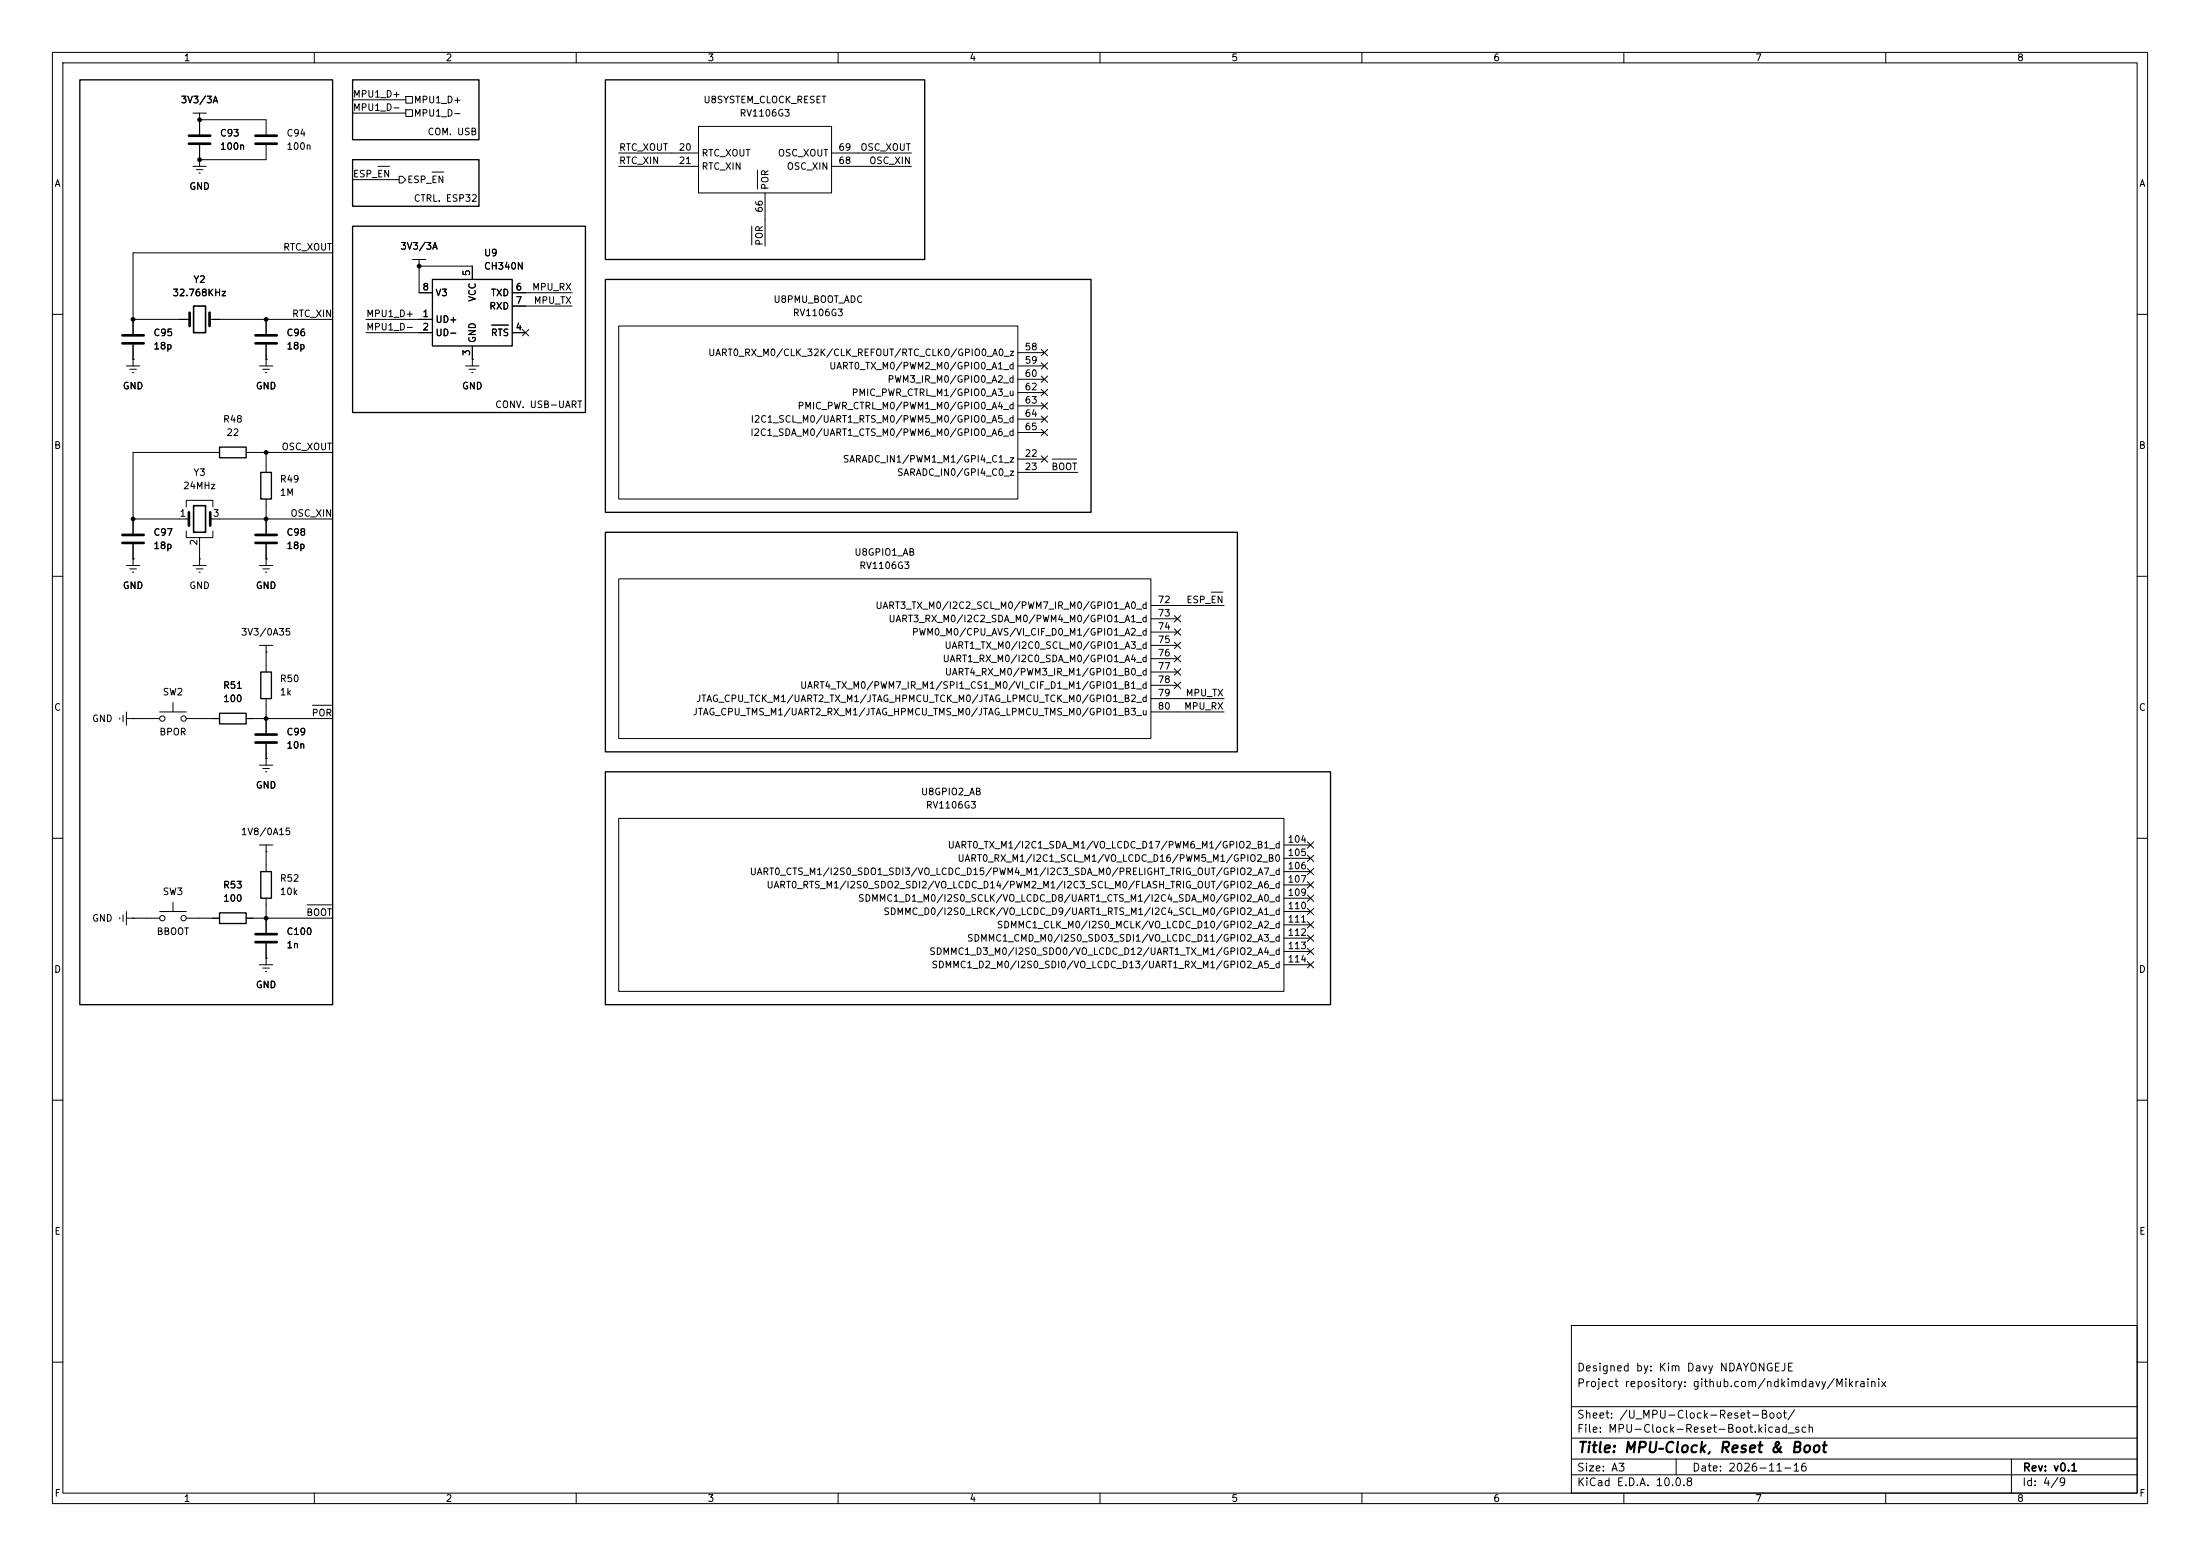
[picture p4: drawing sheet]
<svg xmlns="http://www.w3.org/2000/svg" width="420mm" height="297mm" viewBox="0 0 420 297" stroke-linecap="round" stroke-linejoin="round" font-family="sans-serif">
<g fill="none" stroke="#000" stroke-width=".19">
<path d="M10 10h400v277h-400zM12 12h396v273h-396zM60 10v2M67.3 19.1h10.2M77.5 18.4h1.2v1.3h-1.2zM110 10v2M160 10v2M210 10v2M260 10v2M310 10v2M360 10v2M36.8 31.8h2.6"/>
<path d="M36.8 21.6h2.6M37.5 32.4h1.2M38 33h.2M38.1 30.5h.1M38.1 22.9h.1M38.1 22.9h12.7v2.8M38.1 21.6v4.1M38.1 27.7v4.1M50.8 27.7v2.8h-12.7M67.3 21.6h10.2M67.3 34.3h8.9M72.1 31.7h2.3"/>
<path d="M76.2 33.7h.6l.7 .6-.7 .6h-.6zM77.5 21h1.2v1.2h-1.2zM82.5 32.8h2.2M118.1 29.2h15.2M118.1 31.8h15.2M133.3 24.1h25.4v12.7h-25.4zM144.6 32.5v3.6M146 36.8v10.2M158.7 29.2h15.3M158.7 31.8h15.3M63.5 48.3h-38.1v15.5M78.7 49.5h2.6"/>
<path d="M80 50.8h.1M80 50.8h10.2v2.5M80 49.5v6.4h2.5M97.8 55.9h11.4M97.8 58.4h11.4M143.5 43.1v3.7M10 60h2M24.1 69.9h2.6M24.8 70.5h1.2M25.3 71.1h.2M25.4 68.6h.1M25.4 61h10.8"/>
<path d="M25.4 65.8v4.1M40 61h23.5M49.5 69.9h2.6M50.2 70.5h1.2M50.7 71.1h.2M50.8 68.6h.1M50.8 61v2.8M50.8 65.8v4.1M69.8 61h12.7M69.8 63.5h12.7M88.9 69.9h2.5M89.5 70.5h1.3"/>
<path d="M90 71.1h.3M90.2 68.6h.1M90.2 66v3.9M93.9 62.1h3.2M97.8 63.5h2.5M99.7 62.9l1.2 1.2M100.9 62.9l-1.2 1.2M118.1 62.2h76.2v33.1h-76.2zM194.3 69.9h5.1M194.3 67.3h5.1M194.3 72.4h5.1M194.3 74.9h5.1"/>
<path d="M194.3 77.5h5.1M198.8 79.4l1.2 1.2M198.8 76.9l1.2 1.2M198.8 74.3l1.2 1.2M198.8 71.8l1.2 1.2M198.8 66.7l1.2 1.2M198.8 69.2l1.2 1.3M200 79.4l-1.2 1.2M200 76.9l-1.2 1.2M200 74.3l-1.2 1.2M200 71.8l-1.2 1.2M200 66.7l-1.2 1.2"/>
<path d="M200 69.2l-1.2 1.3M408 60h2M25.4 99.1h10.7M35.6 96.8v-1.3h5v1.3M40.1 99.1h23.4M41.9 86.4h-16.5v15.5M47 86.4h16.5M50.8 86.4v3.8M50.8 95.3v6.6M194.3 87.6h5.1M194.3 90.2h11.4M194.3 80h5.1"/>
<path d="M194.3 82.6h5.1M198.8 87l1.2 1.2M198.8 81.9l1.2 1.3M200 87l-1.2 1.2M200 81.9l-1.2 1.3M200.9 87.6h4.6M10 110h2M24.1 108h2.6M24.8 108.6h1.2M25.3 109.2h.2M25.4 106.7h.1M25.4 103.9v4.1"/>
<path d="M35.6 101.3v1.3h5v-1.3M36.8 108h2.6M37.5 108.6h1.2M38 109.2h.2M38.1 106.7h.1M38.1 102.6v5.4M49.5 108h2.6M50.2 108.6h1.2M50.7 109.2h.2M50.8 106.7h.1M50.8 103.9v4.1M118.1 110.5h101.6v30.5h-101.6z"/>
<path d="M219.7 115.6h14M219.7 118.1h5.1M224.2 117.5l1.2 1.2M225.4 117.5l-1.2 1.2M231.2 113h2.3M408 110h2M22.9 137v.3M23.5 136.5v1.3M24.1 137.2h6.4M24.1 135.9v2.5M25.4 137.2h.1M30.5 135.9h5.1"/>
<path d="M33 134.1v1.8M35.6 137.2h6.3M47 137.2h16.5M49.5 123.2h2.6M50.8 124.5h.1M50.8 123.2v5.1M50.8 133.4v6.6M59.7 134.6h3.6M219.7 123.2h5.1M219.7 135.9h14M219.7 120.7h5.1M219.7 125.7h5.1"/>
<path d="M219.7 128.3h5.1M219.7 130.8h5.1M219.7 133.4h14M224.2 127.7l1.2 1.2M224.2 125.1l1.2 1.2M224.2 122.6l1.2 1.2M224.2 130.2l1.2 1.2M224.2 120l1.2 1.3M225.4 127.7l-1.2 1.2M225.4 125.1l-1.2 1.2M225.4 122.6l-1.2 1.2M225.4 130.2l-1.2 1.2"/>
<path d="M225.4 120l-1.2 1.3M10 160h2M49.5 146.1h2.6M50.2 146.7h1.2M50.7 147.3h.2M50.8 144.8h.1M50.8 142v4.1M118.1 156.2h127v33h-127zM408 160h2M22.9 175.1v.3M23.5 174.6v1.3M24.1 175.3h6.4"/>
<path d="M24.1 174v2.5M25.4 175.3h.1M30.5 174h5.1M33 172.2v1.8M35.6 175.3h6.3M47 175.3h16.5M49.5 161.3h2.6M50.8 162.6h.1M50.8 161.3v5.1M50.8 171.5v6.6M58.6 172.7h4.7M245.1 161.3h5.1"/>
<path d="M245.1 174h5.1M245.1 163.8h5.1M245.1 166.4h5.1M245.1 168.9h5.1M245.1 171.5h5.1M245.1 176.5h5.1M245.1 179.1h5.1M249.6 160.7l1.2 1.2M249.6 175.9l1.2 1.2M249.6 173.4l1.2 1.2M249.6 170.8l1.2 1.3M249.6 163.2l1.2 1.2"/>
<path d="M249.6 165.8l1.2 1.2M249.6 168.3l1.2 1.2M249.6 178.5l1.2 1.2M250.8 160.7l-1.2 1.2M250.8 175.9l-1.2 1.2M250.8 173.4l-1.2 1.2M250.8 170.8l-1.2 1.3M250.8 163.2l-1.2 1.2M250.8 165.8l-1.2 1.2M250.8 168.3l-1.2 1.2M250.8 178.5l-1.2 1.2M49.5 184.2h2.6"/>
<path d="M50.2 184.8h1.2M50.7 185.4h.2M50.8 182.9h.1M50.8 180.1v4.1M245.1 184.2h5.1M245.1 181.6h5.1M249.6 181l1.2 1.2M249.6 183.5l1.2 1.3M250.8 181l-1.2 1.2M250.8 183.5l-1.2 1.3M10 210h2M408 210h2"/>
<path d="M300 253h108v32h-108zM10 260h2M300 278.5h108M300 274.5h108M300 268.5h108M320 278.5v3M384 278.5v6.5M408 260h2M60 285v2M110 285v2M160 285v2M210 285v2"/>
<path d="M260 285v2M300 281.5h108M310 285v2M360 285v2"/>
<circle cx="31" cy="137.2" r=".51"/>
<circle cx="35.1" cy="137.2" r=".51"/>
<circle cx="31" cy="175.3" r=".51"/>
<circle cx="35.1" cy="175.3" r=".51"/>
</g>
<g fill="none" stroke="#000" stroke-width=".51">
<path d="M36.1 25.9h4M36.1 27.4h4M48.8 25.9h4M48.8 27.4h4M36.2 59.7v2.5M40 59.7v2.5M23.4 64h4M23.4 65.5h4M48.8 64h4M48.8 65.5h4M36.1 97.8v2.5M40.1 97.8v2.5"/>
<path d="M23.4 102.1h4M23.4 103.6h4M48.8 102.1h4M48.8 103.6h4M48.8 140.2h4M48.8 141.7h4M48.8 178.3h4M48.8 179.8h4"/>
</g>
<g fill="none" stroke="#000" stroke-width=".25">
<path d="M15.2 15.2h48.3v176.6h-48.3zM67.3 15.2h24.1v11.5h-24.1zM115.6 15.2h60.9v34.3h-60.9zM67.3 30.5h24.1v8.9h-24.1zM67.3 43.2h44.5v35.5h-44.5zM82.5 53.3h15.3v12.7h-15.3zM115.6 53.3h92.7v44.5h-92.7zM41.9 85.3h5.1v2.1h-5.1zM49.8 90.2h2v5.1h-2zM115.6 101.6h120.6v41.9h-120.6zM41.9 136.1h5.1v2.1h-5.1zM49.8 128.3h2v5.1h-2z"/>
<path d="M115.6 147.3h138.4v44.5h-138.4zM41.9 174.2h5.1v2.1h-5.1zM49.8 166.4h2v5.1h-2z"/>
</g>
<path d="M37 58.4h2.2v5.1h-2.2zM37 96.5h2.2v5.1h-2.2z" fill="none" stroke="#000" stroke-width=".3"/>
<g fill="#000">
<circle cx="38.1" cy="30.5" r=".46"/>
<circle cx="38.1" cy="22.9" r=".46"/>
<circle cx="80" cy="50.8" r=".46"/>
<circle cx="25.4" cy="61" r=".46"/>
<circle cx="50.8" cy="61" r=".46"/>
<circle cx="25.4" cy="99.1" r=".46"/>
<circle cx="50.8" cy="86.4" r=".46"/>
<circle cx="50.8" cy="99.1" r=".46"/>
<circle cx="50.8" cy="137.2" r=".46"/>
<circle cx="50.8" cy="175.3" r=".46"/>
</g>
<text font-size="2" x="301" y="277.8">Title: MPU–Clock, Reset &amp; Boot</text>
<g font-size="1.5">
<text x="300.9" y="262.1">Designed by: Kim Davy NDAYONGEJE</text>
<text x="300.9" y="265.1">Project repository: github.com/ndkimdavy/Mikrainix</text>
<text x="300.9" y="273.8">File: MPU-Clock-Reset-Boot.kicad_sch</text>
<text x="300.9" y="271.1">Sheet: /U_MPU-Clock-Reset-Boot/</text>
<text x="300.9" y="281.2">Size: A3</text>
<text x="322.9" y="281.2">Date: 2026-11-16</text>
<text x="386" y="281.2">Rev: v0.1</text>
<text x="300.9" y="284">KiCad E.D.A. 10.0.8</text>
<text x="385.9" y="284">Id: 4/9</text>
</g>
<g font-size="1.3">
<text x="35" y="12">1</text>
<text x="85" y="12">2</text>
<text x="135" y="12">3</text>
<text x="185" y="12">4</text>
<text x="235" y="12">5</text>
<text x="285" y="12">6</text>
<text x="335" y="12">7</text>
<text x="385" y="12">8</text>
<text x="34.4" y="20">3V3/3A</text>
<text x="67.3" y="18.9">MPU1_D+</text>
<text x="67.3" y="21.5">MPU1_D-</text>
<text x="78.9" y="22.6">MPU1_D-</text>
<text x="78.9" y="20">MPU1_D+</text>
<text x="134.2" y="20">U8SYSTEM_CLOCK_RESET</text>
<text x="141.1" y="22.6">RV1106G3</text>
<text x="41.9" y="26.4">C93</text>
<text x="41.9" y="28.9">100n</text>
<text x="54.6" y="26.4">C94</text>
<text x="54.6" y="28.9">100n</text>
<text x="81.5" y="26.1">COM. USB</text>
<text x="118.1" y="29.1">RTC_XOUT</text>
<text x="129.5" y="29.1">20</text>
<text x="160" y="29.1">69</text>
<text x="164.1" y="29.1">OSC_XOUT</text>
<text x="10.3" y="36">A</text>
<text x="67.3" y="34.2">ESP_EN</text>
<text x="77.6" y="35.3">ESP_EN</text>
<text x="118.1" y="31.6">RTC_XIN</text>
<text x="129.5" y="31.6">21</text>
<text x="133.8" y="30.2">RTC_XOUT</text>
<text x="133.8" y="32.7">RTC_XIN</text>
<text x="148.4" y="30.2">OSC_XOUT</text>
<text x="150.1" y="32.7">OSC_XIN</text>
<text x="160" y="31.6">68</text>
<text x="165.8" y="31.6">OSC_XIN</text>
<text x="408.3" y="36">A</text>
<text x="36" y="36.5">GND</text>
<text x="78.9" y="38.8">CTRL. ESP32</text>
<text x="145.9" y="40.7" transform="rotate(-90 145.9 40.7)">66</text>
<text x="147" y="36.3" transform="rotate(-90 147 36.3)">POR</text>
<text x="76.3" y="48">3V3/3A</text>
<text x="145.9" y="47" transform="rotate(-90 145.9 47)">POR</text>
<text x="54" y="48.1">RTC_XOUT</text>
<text x="90" y="52.8" transform="rotate(-90 90 52.8)">5</text>
<text x="92.3" y="49.2">U9</text>
<text x="92.3" y="51.8">CH340N</text>
<text x="32.8" y="56.8">32.768KHz</text>
<text x="36.8" y="54.3">Y2</text>
<text x="80.5" y="55.7">8</text>
<text x="83" y="56.8">V3</text>
<text x="91.1" y="57.7" transform="rotate(-90 91.1 57.7)">VCC</text>
<text x="93.3" y="59.4">RXD</text>
<text x="93.6" y="56.8">TXD</text>
<text x="98.3" y="55.7">6</text>
<text x="98.3" y="58.3">7</text>
<text x="101.5" y="55.8">MPU_RX</text>
<text x="101.8" y="58.3">MPU_TX</text>
<text x="147.6" y="58.1">U8PMU_BOOT_ADC</text>
<text x="29.2" y="64.5">C95</text>
<text x="54.6" y="64.5">C96</text>
<text x="55.7" y="60.8">RTC_XIN</text>
<text x="69.8" y="63.4">MPU1_D-</text>
<text x="69.8" y="60.8">MPU1_D+</text>
<text x="80.5" y="60.8">1</text>
<text x="80.5" y="63.4">2</text>
<text x="83" y="61.9">UD+</text>
<text x="83" y="64.5">UD-</text>
<text x="91.1" y="65.6" transform="rotate(-90 91.1 65.6)">GND</text>
<text x="93.6" y="64.5">RTS</text>
<text x="98.3" y="63.4">4</text>
<text x="151.2" y="60.7">RV1106G3</text>
<text x="29.2" y="67">18p</text>
<text x="54.6" y="67">18p</text>
<text x="90" y="68" transform="rotate(-90 90 68)">3</text>
<text x="135.1" y="68.3">UART0_RX_M0/CLK_32K/CLK_REFOUT/RTC_CLKO/GPIO0_A0_z</text>
<text x="158.2" y="70.8">UART0_TX_M0/PWM2_M0/GPIO0_A1_d</text>
<text x="195.5" y="67.2">58</text>
<text x="195.5" y="69.7">59</text>
<text x="23.3" y="74.6">GND</text>
<text x="48.7" y="74.6">GND</text>
<text x="88.1" y="74.6">GND</text>
<text x="162.5" y="75.9">PMIC_PWR_CTRL_M1/GPIO0_A3_u</text>
<text x="169.3" y="73.4">PWM3_IR_M0/GPIO0_A2_d</text>
<text x="195.5" y="72.3">60</text>
<text x="195.5" y="74.8">62</text>
<text x="195.5" y="77.3">63</text>
<text x="42.5" y="81">R48</text>
<text x="43.1" y="83.5">22</text>
<text x="94.4" y="78.2">CONV. USB-UART</text>
<text x="143.1" y="83.5">I2C1_SDA_M0/UART1_CTS_M0/PWM6_M0/GPIO0_A6_d</text>
<text x="143.2" y="81">I2C1_SCL_M0/UART1_RTS_M0/PWM5_M0/GPIO0_A5_d</text>
<text x="152.1" y="78.4">PMIC_PWR_CTRL_M0/PWM1_M0/GPIO0_A4_d</text>
<text x="195.5" y="79.9">64</text>
<text x="195.5" y="82.4">65</text>
<text x="10.2" y="86">B</text>
<text x="53.7" y="86.2">OSC_XOUT</text>
<text x="160.8" y="88.6">SARADC_IN1/PWM1_M1/GPI4_C1_z</text>
<text x="195.5" y="87.5">22</text>
<text x="408.2" y="86">B</text>
<text x="34.9" y="93.7">24MHz</text>
<text x="36.8" y="91.1">Y3</text>
<text x="53.3" y="92.4">R49</text>
<text x="53.3" y="94.9">1M</text>
<text x="171.1" y="91.1">SARADC_IN0/GPI4_C0_z</text>
<text x="195.5" y="90">23</text>
<text x="200.6" y="90">BOOT</text>
<text x="34.2" y="98.9">1</text>
<text x="40.5" y="98.9">3</text>
<text x="55.4" y="98.9">OSC_XIN</text>
<text x="29.2" y="102.6">C97</text>
<text x="29.2" y="105.1">18p</text>
<text x="38" y="104.2" transform="rotate(-90 38 104.2)">2</text>
<text x="54.6" y="102.6">C98</text>
<text x="54.6" y="105.1">18p</text>
<text x="163" y="106.4">U8GPIO1_AB</text>
<text x="23.3" y="112.7">GND</text>
<text x="36" y="112.7">GND</text>
<text x="48.7" y="112.7">GND</text>
<text x="163.9" y="108.9">RV1106G3</text>
<text x="167" y="116.5">UART3_TX_M0/I2C2_SCL_M0/PWM7_IR_M0/GPIO1_A0_d</text>
<text x="169.5" y="119.1">UART3_RX_M0/I2C2_SDA_M0/PWM4_M0/GPIO1_A1_d</text>
<text x="220.9" y="115.4">72</text>
<text x="220.9" y="118">73</text>
<text x="226.4" y="115.4">ESP_EN</text>
<text x="45.9" y="121.6">3V3/0A35</text>
<text x="174" y="121.6">PWM0_M0/CPU_AVS/VI_CIF_D0_M1/GPIO1_A2_d</text>
<text x="180.2" y="124.2">UART1_TX_M0/I2C0_SCL_M0/GPIO1_A3_d</text>
<text x="220.9" y="120.5">74</text>
<text x="220.9" y="123.1">75</text>
<text x="220.9" y="125.6">76</text>
<text x="42.5" y="131.8">R51</text>
<text x="53.3" y="130.5">R50</text>
<text x="152.6" y="131.8">UART4_TX_M0/PWM7_IR_M1/SPI1_CS1_M0/VI_CIF_D1_M1/GPIO1_B1_d</text>
<text x="179.8" y="126.7">UART1_RX_M0/I2C0_SDA_M0/GPIO1_A4_d</text>
<text x="180.3" y="129.2">UART4_RX_M0/PWM3_IR_M1/GPIO1_B0_d</text>
<text x="220.9" y="128.1">77</text>
<text x="220.9" y="130.7">78</text>
<text x="10.2" y="136">C</text>
<text x="31" y="133">SW2</text>
<text x="42.5" y="134.3">100</text>
<text x="53.3" y="133">1k</text>
<text x="59.4" y="137">POR</text>
<text x="132.1" y="136.9">JTAG_CPU_TMS_M1/UART2_RX_M1/JTAG_HPMCU_TMS_M0/JTAG_LPMCU_TMS_M0/GPIO1_B3_u</text>
<text x="132.8" y="134.3">JTAG_CPU_TCK_M1/UART2_TX_M1/JTAG_HPMCU_TCK_M0/JTAG_LPMCU_TCK_M0/GPIO1_B2_d</text>
<text x="220.9" y="133.2">79</text>
<text x="220.9" y="135.8">80</text>
<text x="226" y="135.8">MPU_RX</text>
<text x="226.3" y="133.2">MPU_TX</text>
<text x="408.2" y="136">C</text>
<text x="17.5" y="138.1">GND</text>
<text x="30.3" y="140.7">BPOR</text>
<text x="54.6" y="140.7">C99</text>
<text x="54.6" y="143.2">10n</text>
<text x="48.7" y="150.8">GND</text>
<text x="175.7" y="152.1">U8GPIO2_AB</text>
<text x="176.6" y="154.6">RV1106G3</text>
<text x="45.9" y="159.7">1V8/0A15</text>
<text x="245.7" y="161.2">104</text>
<text x="143" y="167.3">UART0_CTS_M1/I2S0_SDO1_SDI3/VO_LCDC_D15/PWM4_M1/I2C3_SDA_M0/PRELIGHT_TRIG_OUT/GPIO2_A7_d</text>
<text x="180.8" y="162.3">UART0_TX_M1/I2C1_SDA_M1/VO_LCDC_D17/PWM6_M1/GPIO2_B1_d</text>
<text x="182.7" y="164.8">UART0_RX_M1/I2C1_SCL_M1/VO_LCDC_D16/PWM5_M1/GPIO2_B0</text>
<text x="245.7" y="163.7">105</text>
<text x="245.7" y="166.2">106</text>
<text x="31" y="171.1">SW3</text>
<text x="42.5" y="169.9">R53</text>
<text x="42.5" y="172.4">100</text>
<text x="53.3" y="168.6">R52</text>
<text x="53.3" y="171.1">10k</text>
<text x="146.2" y="169.9">UART0_RTS_M1/I2S0_SDO2_SDI2/VO_LCDC_D14/PWM2_M1/I2C3_SCL_M0/FLASH_TRIG_OUT/GPIO2_A6_d</text>
<text x="163.7" y="172.4">SDMMC1_D1_M0/I2S0_SCLK/VO_LCDC_D8/UART1_CTS_M1/I2C4_SDA_M0/GPIO2_A0_d</text>
<text x="245.7" y="168.8">107</text>
<text x="245.7" y="171.3">109</text>
<text x="245.7" y="173.9">110</text>
<text x="17.5" y="176.2">GND</text>
<text x="29.8" y="178.8">BBOOT</text>
<text x="54.6" y="178.8">C100</text>
<text x="58.4" y="175.1">BOOT</text>
<text x="168.5" y="175">SDMMC_D0/I2S0_LRCK/VO_LCDC_D9/UART1_RTS_M1/I2C4_SCL_M0/GPIO2_A1_d</text>
<text x="190.2" y="177.5">SDMMC1_CLK_M0/I2S0_MCLK/VO_LCDC_D10/GPIO2_A2_d</text>
<text x="245.7" y="176.4">111</text>
<text x="245.7" y="178.9">112</text>
<text x="10.2" y="186">D</text>
<text x="54.6" y="181.3">1n</text>
<text x="177.3" y="182.6">SDMMC1_D3_M0/I2S0_SDO0/VO_LCDC_D12/UART1_TX_M1/GPIO2_A4_d</text>
<text x="177.7" y="185.1">SDMMC1_D2_M0/I2S0_SDI0/VO_LCDC_D13/UART1_RX_M1/GPIO2_A5_d</text>
<text x="184.5" y="180">SDMMC1_CMD_M0/I2S0_SDO3_SDI1/VO_LCDC_D11/GPIO2_A3_d</text>
<text x="245.7" y="181.5">113</text>
<text x="245.7" y="184">114</text>
<text x="408.2" y="186">D</text>
<text x="48.7" y="188.9">GND</text>
<text x="10.3" y="236">E</text>
<text x="408.3" y="236">E</text>
<text x="10.3" y="286">F</text>
<text x="35" y="287">1</text>
<text x="85" y="287">2</text>
<text x="135" y="287">3</text>
<text x="185" y="287">4</text>
<text x="235" y="287">5</text>
<text x="285" y="287">6</text>
<text x="335" y="287">7</text>
<text x="385" y="287">8</text>
<text x="408.3" y="286">F</text>
</g>
</svg>
